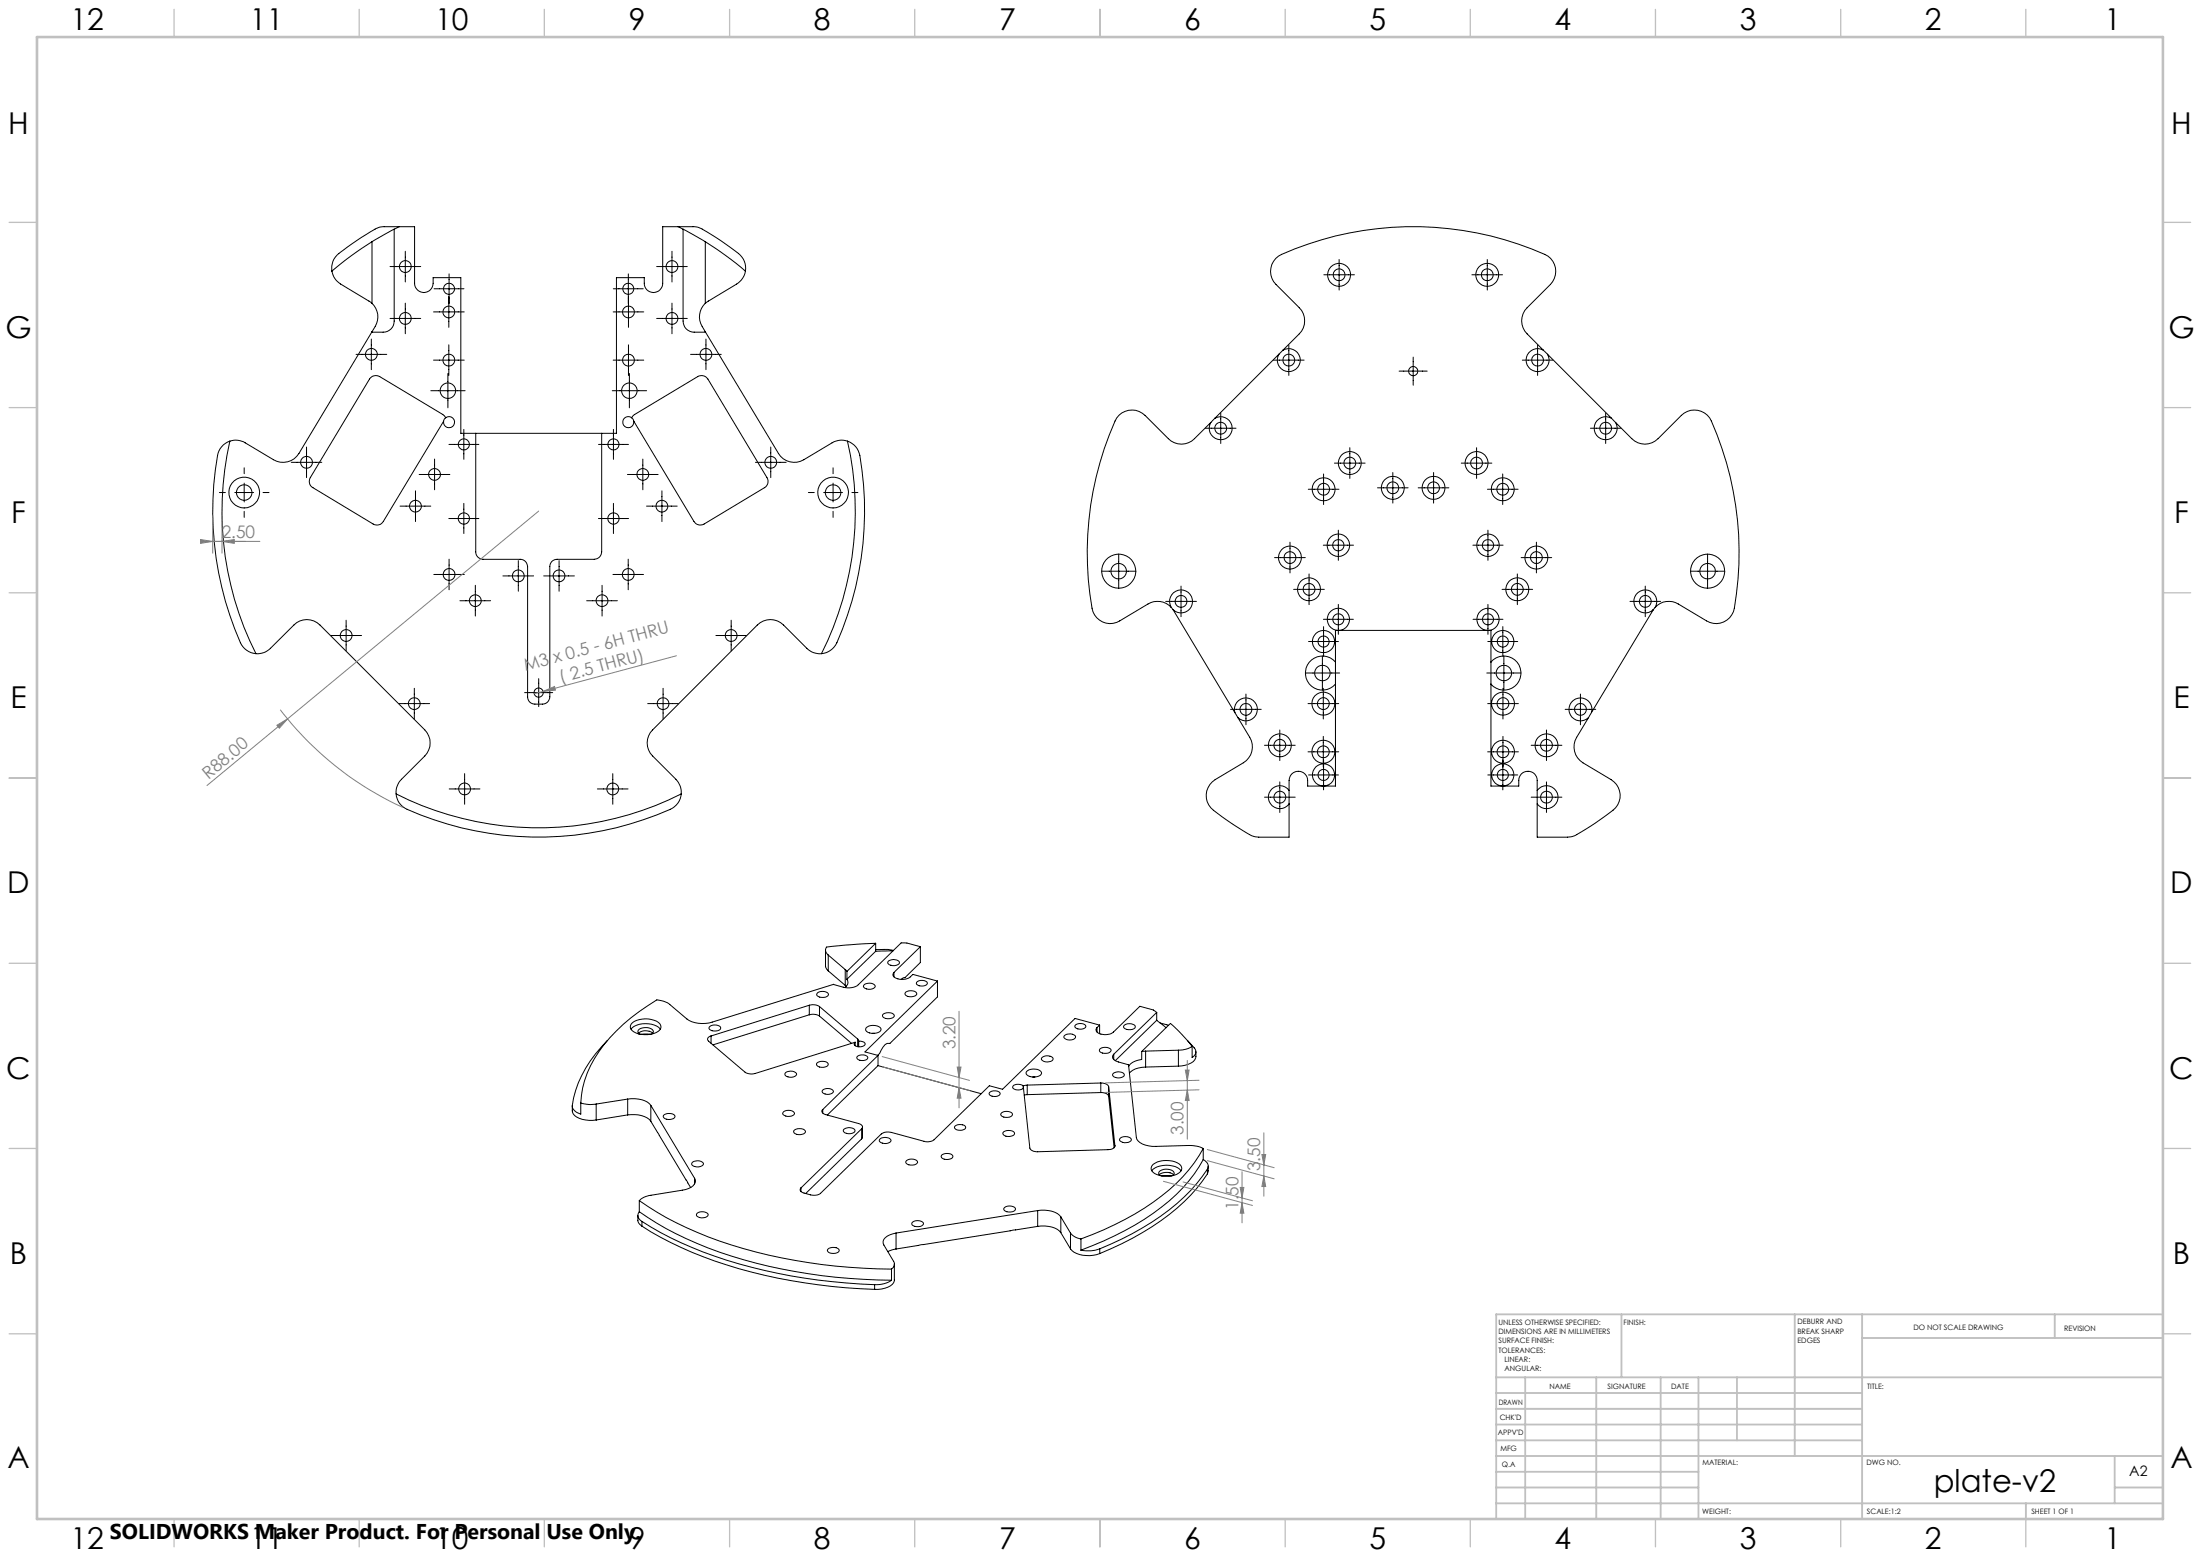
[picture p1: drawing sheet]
<svg xmlns="http://www.w3.org/2000/svg" width="594mm" height="420mm" viewBox="0 0 594 420" stroke-linecap="round" stroke-linejoin="round" font-family="sans-serif">
<g fill="none" stroke="#000" stroke-width=".27">
<path d="M89.6 73.2a5.4 5.4 0 0 1 3.1-5.7l3.6-2.5a25.2 25.2 0 0 1 6.1-3.7l9.5-.1v15.3a2.5 2.5 0 0 0 2.5 2.5 2.5 2.5 0 0 0 2.5-2.5v-1.6h7.5v42.1h42v-42.1h7.6a3.1 3.1 0 0 0 1.5 3.9 2.47 2.47 0 0 0 3.4-2.3v-15.3h8.9a10.2 10.2 0 0 1 4.4 2.2 51.4 51.4 0 0 1 8.1 6l.9 1.8 .1 2M89.6 73.2a5.1 5.1 0 0 0 2.4 3.5l8.4 5.2M100.4 65.2a90.1 90.1 0 0 0-10.8 8M100.4 65.2v16.7M105.3 71.9h8.3M106.4 61.9v24.8a2.95 2.95 0 0 1-3 3l-3-.1M106.4 61.9l-6 3.3M107.8 61.2l-1.4 .7M109.4 67.8v8.3M117.2 77.9h8.1M121.2 73.9v8.1M165.6 77.9h8.1"/>
<path d="M169.7 73.9v8.1M177.3 71.9h8.3M181.4 67.8v8.3M183.1 61.2l1.3 .7M184.4 61.9v24.8a2.95 2.95 0 0 0 3 3l3-.1M184.4 61.9l6 3.3M190.4 65.2a90.1 90.1 0 0 1 10.9 8M190.4 65.2v16.7M201.3 73.2a5.1 5.1 0 0 1-2.4 3.5l-8.5 5.2M357.4 74.2h8.3M361.6 70v8.3M397.4 74.2h8.3"/>
<path d="M401.6 70v8.3M96.1 95.7h8.3M100.3 91.5v8.3M100.4 89.6l-19.7 32.8a5 5 0 0 1-6.9 1.7l-7.6-4.6a4.8 4.8 0 0 0-4.1-.4M100.4 81.9a5 5 0 0 1 .9 6.2l-.9 1.5M105.3 86h8.3M109.4 81.8v8.3M117.1 84.2h8.2M117.1 97.2h8.2M121.2 80.1v8.3M121.2 93.1v8.2M165.6 84.2h8.2"/>
<path d="M165.6 97.2h8.2M169.7 80.1v8.3M169.7 93.1v8.2M177.3 86h8.3M181.4 81.8v8.3M186.4 95.7h8.3M190.4 89.6l19.8 32.8a5 5 0 0 0 6.8 1.7l7.6-4.6a4.8 4.8 0 0 1 4.2-.4M190.4 81.9a5 5 0 0 0-.8 6.2l.8 1.5M190.6 91.5v8.3M343.8 97.2h8.3M345.3 95.6l-17.3 17.3M346.4 94.5a3.1 3.1 0 0 1 4.6 2.1 3.1 3.1 0 0 1-3.6 3.7 3.1 3.1 0 0 1-2.1-4.7"/>
<path d="M346.4 94.5l-1.1 1.1M346.4 94.5l4.4-4.4a5 5 0 0 0 0-7l-6.3-6.3a5 5 0 0 1 1.5-8.1 87.5 87.5 0 0 1 71.9 .4 5 5 0 0 1 .7 7.7l-6.3 6.3a4.9 4.9 0 0 0 0 7l4.4 4.4M348 93.1v8.2M381.6 96.4v7.6M411 97.2h8.3M415.1 93.1v8.2M416.7 94.5a3.1 3.1 0 0 0-4.6 2.2 3.1 3.1 0 0 0 3.7 3.6 3.1 3.1 0 0 0 2-4.7M416.7 94.5l1.1 1.1M417.8 95.6l17.3 17.3M62.1 119.1a85.3 85.3 0 0 0 7 57.3M62.1 119.1a5 5 0 0 0-3.4 3.9 87.3 87.3 0 0 0 6.5 51.1l.9 1 1.1 .8 1.9 .5M116.3 105.5h9.3"/>
<path d="M120.3 112.8l-.7-.9-17.1-10.2a2.06 2.06 0 0 0-2.7 .6l-16 26.6a1.97 1.97 0 0 0 .7 2.7l16.3 9.8a2.02 2.02 0 0 0 2.7-.7l16.3-27M120.3 112.8a1.5 1.5 0 0 1 2.3 .6 1.5 1.5 0 0 1-1.2 2 1.5 1.5 0 0 1-1.6-1.7M120.3 112.8l-.5 .9M120.9 100.8v9.3M121.2 120h8.1M125.2 115.9v8.1M128.4 117v32a1.99 1.99 0 0 0 2 2h10a1.99 1.99 0 0 1 2.1 1.9v35.2a1.93 1.93 0 0 0 1.9 2h2a1.99 1.99 0 0 0 2-2v-35.2a1.93 1.93 0 0 1 2-1.9h10a2.05 2.05 0 0 0 2.1-2v-32M161.6 120h8.1M165.3 105.5h9.3M165.6 115.9v8.1M169.9 100.8v9.3M170.5 112.8l.8-.9 17.1-10.2a2.06 2.06 0 0 1 2.7 .6l16 26.6a1.92 1.92 0 0 1-.7 2.7l-16.3 9.8a2.02 2.02 0 0 1-2.7-.7l-16.3-27"/>
<path d="M170.5 112.8a1.51 1.51 0 0 0-2.3 .7 1.51 1.51 0 0 0 1.3 2 1.51 1.51 0 0 0 1.6-1.8M170.5 112.8l.6 .9M228.8 119.1a85.6 85.6 0 0 1-7 57.3M228.8 119.1a5 5 0 0 1 3.4 3.9 87.6 87.6 0 0 1-6.6 51.1l-.8 1-1.1 .8-1.9 .5M325.4 115.6h8.3M326.9 114l-4.4 4.4a4.9 4.9 0 0 1-7 0l-6.3-6.3a5 5 0 0 0-8.1 1.5 87.1 87.1 0 0 0-6 51.5 5 5 0 0 0 7.2 2.5l7.7-4.6a5 5 0 0 1 6.2 1M328 112.9a3.1 3.1 0 0 1 4.7 2.1 3.1 3.1 0 0 1-3.6 3.6 3.1 3.1 0 0 1-2.2-4.6M328 112.9l-1.1 1.1M329.6 111.5v8.2M377.8 100.2h7.5M429.4 115.6h8.3M433.5 111.5v8.2"/>
<path d="M435.1 112.9a3.1 3.1 0 0 0-4.6 2.1 3.1 3.1 0 0 0 3.5 3.6 3.1 3.1 0 0 0 2.2-4.6M435.1 112.9l1.1 1.1M436.2 114l4.4 4.4a5 5 0 0 0 7.1 0l6.3-6.3a5 5 0 0 1 8.1 1.5 87.1 87.1 0 0 1 5.9 51.5 5 5 0 0 1-7.2 2.5l-7.7-4.6a4.9 4.9 0 0 0-6.2 1M59.2 132.9h1.7M63.4 132.9h5.1M65.9 126.3v1.6M65.9 130.4v5.1M65.9 138v1.6M71 132.9h1.6M78.6 124.8h8.3M82.8 120.7v8.2M108 136.6h8.3"/>
<path d="M112.2 132.5v8.3M113.2 128.1h8.3M117.3 123.9v8.3M121.2 140h8.1M125.2 135.9v8.1M161.6 140h8.1M165.6 135.9v8.1M169.4 128.1h8.3M173.6 123.9v8.3M174.6 136.6h8.2M178.7 132.5v8.3M204 124.8h8.3"/>
<path d="M208.1 120.7v8.2M218.3 132.9h1.6M222.4 132.9h5.1M224.9 126.3v1.6M224.9 130.4v5.1M224.9 138v1.6M230 132.9h1.6M353.2 132.1h8.3M357.4 127.9v8.3M360.3 125h8.3M364.5 120.8v8.3M371.9 131.7h8.3"/>
<path d="M376.1 127.5v8.3M382.9 131.7h8.3M387.1 127.5v8.3M394.5 125h8.3M398.7 120.8v8.3M401.6 132.1h8.3M405.7 127.9v8.3M117.1 155.1h8.3M121.2 150.9v8.3M128.3 158v8.3M135.8 155.5h8.3M139.9 151.3v8.3"/>
<path d="M146.8 155.5h8.3M151 151.3v8.3M162.6 158v8.3M165.5 155.1h8.2M169.6 150.9v8.3M297.4 154.2h9.3M302 149.5v9.3M318.9 158.2v8.3M344.1 150.5h8.3M348.3 146.3v8.3M349.3 159.1h8.3M353.4 154.9v8.3"/>
<path d="M357.3 147.2h8.1M361.4 143.1v8.2M397.7 147.2h8.1M401.7 143.1v8.2M405.6 159.1h8.2M409.7 154.9v8.3M410.7 150.5h8.3M414.8 146.3v8.3M444.2 158.2v8.3M456.4 154.2h9.3M461 149.5v9.3M69.1 176.4a4.9 4.9 0 0 0 3.9-1.4l6.3-6.3a4.9 4.9 0 0 1 7.1 0l28.3 28.3a5 5 0 0 1 0 7.1l-6.3 6.2a5 5 0 0 0-1.4 4"/>
<path d="M89.3 171.5h8.3M93.5 167.4v8.3M124.2 162.2h8.3M158.4 162.2h8.3M193.3 171.5h8.2M197.4 167.4v8.3M221.8 176.4a4.9 4.9 0 0 1-4-1.4l-6.2-6.3a5 5 0 0 0-7.1 0l-28.3 28.3a4.9 4.9 0 0 0 0 7.1l6.3 6.2a5 5 0 0 1 1.4 4M314.7 162.3h8.3M316.2 164a3.1 3.1 0 0 1 2.3-4.8 3.1 3.1 0 0 1 3.3 4.1 3.1 3.1 0 0 1-5.1 1.2M316.2 164l.5 .5M316.7 164.5l16.7 27.9M353.3 173.2h8.1"/>
<path d="M357 177v9.3M357.3 167.2h8.1M357.4 169.1v8.1M360.6 178.7a4.6 4.6 0 0 0-6.7-.4 4.6 4.6 0 0 0 0 6.7 4.6 4.6 0 0 0 6.7-.3M360.6 178.7v6M360.6 178.7v-8.5h42v8.5M361.4 163.1v8.1M397.7 167.2h8.1M401.7 173.2h8.1M401.7 163.1v8.1M402.6 178.7a4.6 4.6 0 0 1 6.6-.4 4.6 4.6 0 0 1 0 6.7 4.6 4.6 0 0 1-6.6-.3M402.6 178.7v6"/>
<path d="M405.8 169.1v8.1M406 177v9.3M440.1 162.3h8.3M446.4 164.5l-16.7 27.9M446.9 164a3.1 3.1 0 0 0-2-4.7 3.1 3.1 0 0 0-3.7 3.5 3.1 3.1 0 0 0 4.6 2.2l.6-.5M446.9 164l-.5 .5M107.7 189.9h8.3M111.9 185.8v8.3M141.6 187h7.6M145.5 183.2v7.5M174.9 189.9h8.3M179 185.8v8.3"/>
<path d="M332.2 191.5h8.3M333.4 192.4a3.1 3.1 0 0 1 3.2-4 3.1 3.1 0 0 1 2.6 4.3 3.1 3.1 0 0 1-5 1M333.4 192.4l.8 1.3M334.2 193.7l3.2 5.3a5 5 0 0 1-1.7 6.9l-7.6 4.5a5 5 0 0 0-.5 8.3 60.4 60.4 0 0 0 11 7.1l1.3 .2h8.2v-9M336.4 187.3v8.3M345.5 197v8.3M352.4 181.7h9.3M353.2 189.9h8.3M357.3 185.8v8.3M357.3 198.8v8.3M360.6 184.7v27.5h-7.5a3.2 3.2 0 0 0-1.2-3.6 2.51 2.51 0 0 0-3.8 2.1v2.6M401.4 181.7h9.3"/>
<path d="M401.7 189.9h8.3M402.6 184.7v27.5h7.5a3.1 3.1 0 0 1 1.5-3.8 2.47 2.47 0 0 1 3.4 2.3v2.6M405.8 185.8v8.3M405.8 198.8v8.3M417.5 197v8.3M422.6 191.5h8.2M426.7 187.3v8.3M428.9 193.7l-3.2 5.3a5.1 5.1 0 0 0 1.7 6.9l7.6 4.5a5 5 0 0 1 .5 8.3 60.4 60.4 0 0 1-11 7.1l-1.3 .2h-8.2v-9M429.7 192.4a3.1 3.1 0 0 0-3.3-4 3.1 3.1 0 0 0-2.5 4.4 3.1 3.1 0 0 0 5 .9M429.7 192.4l-.8 1.3M107 214.3a85.5 85.5 0 0 0 76.9 0M107 214.3a4.8 4.8 0 0 0 2.9 4.2 87.6 87.6 0 0 0 71.7-.4l1-.8 .8-1.1 .5-1.9"/>
<path d="M121.3 213h8.3M125.4 208.8v8.3M161.3 213h8.3M165.5 208.8v8.3M341.4 215.2h8.3M341.4 201.2h8.3M345.5 211v8.3M348.1 213.3a3.1 3.1 0 0 0-4.6-.4 3.1 3.1 0 0 0 0 4.6 3.1 3.1 0 0 0 4.6-.5M348.1 213.3v3.7M353.2 202.9h8.3M353.3 209.2h8.1M357.4 205.1v8.1"/>
<path d="M401.7 202.9h8.3M401.7 209.2h8.1M405.8 205.1v8.1M413.4 215.2h8.3M413.4 201.2h8.3M415 213.3a3.1 3.1 0 0 1 4.6-.4 3.1 3.1 0 0 1 0 4.6 3.1 3.1 0 0 1-4.6-.5M415 213.3v3.7M417.5 211v8.3M222.9 256.5v4.2l.3 .9 .4 .5M223.6 257.8l4.6 3.9M223.6 257.8v4.3M236.4 254.6l-8.3 .5-4.9 .5a1.52 1.52 0 0 0 .4 2.2"/>
<path d="M236.4 256.3h3.3l1.6 .3M236.4 256.8l-7.7 7.5M236.4 254.6l-7.7 7.6M236.4 254.6v2.2M239.9 259.4l1.3-.4a1.47 1.47 0 0 1 1.7 .9 2.04 2.04 0 0 1-3.2 0zM241.1 256.7l-4.7 .1M248.5 255.5l-3.6-1h-1.6l-11.6 11.3a4.6 4.6 0 0 1-4 .7l-2.6-.8-32.8 10.2a8 8 0 0 1-6.8-.9l-4.7-3.9a6.4 6.4 0 0 0-3.5-1.2 46 46 0 0 0-17.9 17.8 24.7 24.7 0 0 0-2.6 10M248.5 255.5v4.3l-4.2 4.1h-.3l-.7 .5M248.5 255.5l-7.1 7M170.4 277.8a6.1 6.1 0 0 1 7.9 0M170.7 276.1a6.3 6.3 0 0 1 7.5 .3 1.55 1.55 0 0 1-1.1 2.3 6.8 6.8 0 0 1-6.5-.6 1.3 1.3 0 0 1 .1-2zM172.4 278.9a3.1 3.1 0 0 1 3.8 0"/>
<path d="M172.7 279.1a.74 .74 0 0 1-.5-.6 .74 .74 0 0 1 .4-.7 3 3 0 0 1 3.8 .4v.3l-.4 .6M173 279.2h2.7M191.7 277.1l.8-.4h1a.99 .99 0 0 1 1.1 .8 2.06 2.06 0 0 1-3.2 .1zM192 279.6a.83 .83 0 0 0-.8 .5 .83 .83 0 0 0 .1 .9l9.9 8.4a3.4 3.4 0 0 0 2.7 .4l27-8.5M192 279.6v2M218.5 271.3a3.4 3.4 0 0 1 2.8 .4M218.5 273.9a3.4 3.4 0 0 1 2.8 .4M218.5 271.3l-26.5 8.3M218.5 273.9l-26 8.1M218.5 271.3v2.6M220.7 268a2.01 2.01 0 0 1 3 .5 2.1 2.1 0 0 1-3.2 0zM221.3 271.7l10.3 8.7"/>
<path d="M221.3 274.3l8.6 7.3M221.3 271.7v2.6M223.6 262.1l4.6 3.9M228.2 261.7l.5 .5M228.2 261.7v4.3M228.2 266l.3 .3M228.7 264.3a1.58 1.58 0 0 1-.6 2.3M228.7 262.2v2.1M233.4 265.8a2.01 2.01 0 0 1 2.9 .5 2.04 2.04 0 0 1-3.2 0zM233.8 277.5a2.99 2.99 0 0 1 4 .1 1.44 1.44 0 0 1-1.8 1.3h-.6a1.57 1.57 0 0 1-1.7-1.1zM235.5 278.9h.6M238.5 273.7a2.05 2.05 0 0 1 3 .5 2.08 2.08 0 0 1-3.2 0z"/>
<path d="M241.4 262.5l-.3 .5a1.93 1.93 0 0 0 2.2 1.4l1.9-.3 1.3-1.1 6.6 1.8M241.4 262.5v1.2M244.6 267.8a2.05 2.05 0 0 1 2.9 .5 2.08 2.08 0 0 1-3.2 0zM247.5 265.2a1.99 1.99 0 0 1 2.9 .2 1.85 1.85 0 0 1-3 0zM253.1 264.8v4.3l-12.8 12.5a2.26 2.26 0 0 0-2.4 1.9l-.4 .9-.5 .5M253.1 264.8l-19.6 19.1 3.6 1M287.4 279.6a2.15 2.15 0 0 1 3 .2 1.9 1.9 0 0 1-3.1 .3zM290.3 276.8a1.99 1.99 0 0 1 2.9 .2 1.82 1.82 0 0 1-3 .1zM296.2 277.4v1.2M296.9 276.7l-6.6-1.8-19.6 19.1-3.6-.9-14.9 14.5a3.2 3.2 0 0 1-2.7 .5l-8.8-2.4a3.2 3.2 0 0 0-2.8 .4l-16.4 16a3.1 3.1 0 0 1-2.6 .4l-1.8-.5a.86 .86 0 0 1-.9-.4 .86 .86 0 0 1 .1-.9M296.9 276.7l-.7 .7M296.9 276.7v2.3"/>
<path d="M303.6 276.7l.8-.4h1a.87 .87 0 0 1 1 1.2 2.27 2.27 0 0 1-3-.3zM312.3 273.3l-.9-.7-3.6-1-7.2 7a3.7 3.7 0 0 1-4.6-.2l-.1-.5 .3-.5M312.3 275.4l2.6 2M312.3 273.3l-11.6 11.3M312.3 275.4l-11.2 10.9M312.3 273.3v2.1M313.2 276.1l2.3 .7M154.5 298.6a2.59 2.59 0 0 0 1.9 3.3l2.7 .5 1.9-.1M156.8 297.7a8.8 8.8 0 0 0 4.2 .3M161 298v4.3M164 280.9a30.5 30.5 0 0 0-9.5 17.8l.3 .7 .6 .6 1.4 .7v-3M169.5 296.7a6.6 6.6 0 0 1 6.2 1.7"/>
<path d="M169.5 296.7l-8.5 1.3M169.5 296.7v4.2M175.7 298.4l11.8 19.6M175.7 298.4v4.3M212.1 289.5a2.01 2.01 0 0 1 3 .5 2.01 2.01 0 0 1-3.2 0zM220.7 286.8l1.3-.3a1.33 1.33 0 0 1 1.6 .9 2.04 2.04 0 0 1-3.1 0zM222.1 299.5a.86 .86 0 0 0 0 1 .86 .86 0 0 0 .9 .4l8.8 2.4a.88 .88 0 0 1 .9 .4 .88 .88 0 0 1 0 1M222.1 299.5v.9M222.2 294.2a1.94 1.94 0 0 1 2.8 .5 1.96 1.96 0 0 1-3 0zM230.9 281.3v1M231.6 280.4l.2 .6M231.6 280.4v2.1"/>
<path d="M231.6 285l.9-.3a1.19 1.19 0 0 1 1.7 1 1.99 1.99 0 0 1-2.9-.2zM231.8 281h.6a.91 .91 0 0 1 1.1 1.1 1.98 1.98 0 0 1-2.9-.3l.3-.5M231.8 281v1.6M237.1 284.9l-15 14.6M237.1 287.6l-13.7 13.4M237.1 287.6l27.8 7.6M237.1 284.9v2.7M267.1 295a1.98 1.98 0 0 1 3 .2 1.82 1.82 0 0 1-3 0zM276.3 293.1l-1.2-.4a1.43 1.43 0 0 0-1.7 .8 2.02 2.02 0 0 0 2.9 .2l1.8 16.2a2.01 2.01 0 0 0 2.1 1l19-.6a1.57 1.57 0 0 0 1.8-1M276.3 293.1v.6M277.1 289.3a2.99 2.99 0 0 1 4.1 .1 1.08 1.08 0 0 1-1.3 1.2l-1.2 .1a1.65 1.65 0 0 1-1.7-1.1zM277.4 292.9l-1.1 .2"/>
<path d="M277.4 295.5l-.9 .1M277.4 292.9v2.6M278.8 290.7h.6M281.3 285.5a2.15 2.15 0 0 1 3 .2 1.54 1.54 0 0 1-2 .9 .89 .89 0 0 1-1-1.1zM297 283.1l.9-.4h1a.85 .85 0 0 1 1 1.1 2.15 2.15 0 0 1-3.1-.2zM297.2 292.3a2.01 2.01 0 0 1 2.1 1M297.2 294.9a1.89 1.89 0 0 1 2.1 1M297.2 292.3l-19.8 .6M297.2 294.9l-19.8 .6M297.2 292.3v2.6M299.3 293.3l1.7 16M299.3 295.9l1.5 13.9"/>
<path d="M299.3 293.3v2.6M300.6 289.7l1.4-.4a1.43 1.43 0 0 1 1.6 .9 2.01 2.01 0 0 1-3.2 0zM300.7 284.6a1.12 1.12 0 0 0-.2 1.2 1.12 1.12 0 0 0 1 .7l3.2 .8 2.1 19.7a3.6 3.6 0 0 0 3.4 2.3l1.9 .1 8.9-.2a7.9 7.9 0 0 1 3.9 .8M300.7 284.6v1.4M308.3 283.8v2.2l-1.6 .3a3.5 3.5 0 0 0-2 1.5M309.3 283.7l-1 .1M309.3 288a5.6 5.6 0 0 0-4.4 1.6M309.3 283.7v4.3M318.2 283.5l-8.9 .2M318.2 283.5v4.3M318.2 287.8l-8.9 .2M320.6 280.9l1.2 1.3a1.86 1.86 0 0 1 .7 2.7l-.6 .6v-3"/>
<path d="M321.9 282.5a6.6 6.6 0 0 1-3.7 1M321.9 282.5a44.7 44.7 0 0 0-5.9-6.3l-7.7 7.6M322.9 283.9a2.66 2.66 0 0 1-2 3.3l-2.7 .6M169.5 300.9a6.7 6.7 0 0 1 6.2 1.8M169.5 300.9l-8.5 1.4M175.7 302.7l10.8 17.9M179.3 300.9l1.3-.4a1.4 1.4 0 0 1 1.6 .9 2.04 2.04 0 0 1-3.1 0zM187 313.7a2.01 2.01 0 0 1 2.9 .5 2.04 2.04 0 0 1-3.2 0zM187.5 318a2.03 2.03 0 0 1-1.6 2.8l-1.7 .5-8.4 1.3a5 5 0 0 0-3.2 1.5M187.5 318v1.6M211.6 300.1a2.01 2.01 0 0 1 2.9 .5 2.1 2.1 0 0 1-3.2 0zM214.5 305a2.05 2.05 0 0 1 3 .5 2.08 2.08 0 0 1-3.2 0z"/>
<path d="M227.9 304.7l1.3-.3a1.5 1.5 0 0 1 1.7 .8 2.01 2.01 0 0 1-3.2 .1zM232.7 304.7l-16.4 16M232.7 307.4l-15.2 14.8M232.7 304.7v2.7M232.9 304.2v2.8l-.2 .4M237.6 307.4a2.08 2.08 0 0 1 3 .5 2.04 2.04 0 0 1-3.2 0zM244.8 313.2a2.01 2.01 0 0 1 3 .5 2.08 2.08 0 0 1-3.3 0zM254.4 311.7l1.3-.4a1.33 1.33 0 0 1 1.6 .9 2.04 2.04 0 0 1-3.2 0zM257.8 304a2.1 2.1 0 0 1 2.9 .3 1.68 1.68 0 0 1-2.4 .7l-.6-.5zM270.4 300.4l.9-.4h1a.99 .99 0 0 1 1.1 .9 2.04 2.04 0 0 1-3.2 0zM271 305.5l1.3-.4a1.4 1.4 0 0 1 1.6 .9 2.04 2.04 0 0 1-3.1 0zM301 309.3v.1"/>
<path d="M302.5 307.2a2.01 2.01 0 0 1 3 .5 2.1 2.1 0 0 1-3.2 0zM311 316a5.9 5.9 0 0 1 7.9 0M311.4 314.3a6.5 6.5 0 0 1 7.4 .3 1.58 1.58 0 0 1-1.1 2.4 6.7 6.7 0 0 1-6.4-.6 1.3 1.3 0 0 1 .1-2.1zM313 317.1a3.2 3.2 0 0 1 3.9 0M313.3 317.3a.71 .71 0 0 1-.5-.6 .71 .71 0 0 1 .4-.7 3.1 3.1 0 0 1 3.8 .4 .71 .71 0 0 1-.4 .9M313.6 317.4h2.7M324.9 310a46.6 46.6 0 0 1-18.5 17.7 92.5 92.5 0 0 1-14.5 6.7M324.9 313a46.6 46.6 0 0 1-18.5 17.7 96.2 96.2 0 0 1-14.5 6.7M324.9 313a1.83 1.83 0 0 1 1.1 2.6M324.9 310v3M326 315.6a53.4 53.4 0 0 1-20.2 17.4l-8.9 4.1M326 316.8a53.4 53.4 0 0 1-20.2 17.4l-8.9 4.2"/>
<path d="M326 315.6v1.2M326.2 314.8l-.2 2M172.2 328.1a2.46 2.46 0 0 0 1.1 2.9M172.6 324.1a100.2 100.2 0 0 0 38.4 15.4 152.9 152.9 0 0 0 29.7 3.1M172.6 327.1a1.66 1.66 0 0 0 .7 2.6M172.6 327.1a100.2 100.2 0 0 0 38.4 15.4 152.9 152.9 0 0 0 29.7 3.1M172.6 324.1v3M173.3 329.7a106.3 106.3 0 0 0 36.7 14l10.9 1.8 7.6 .8 7.6 .5M173.3 331a112.2 112.2 0 0 0 43.9 15.3l11.3 1.3 7.6 .4M173.3 329.7v1.3M188.2 327.5l.9-.4h1a.86 .86 0 0 1 1 1.1 2.15 2.15 0 0 1-3.1-.2zM216.3 320.7v.9"/>
<path d="M223.5 337.2a2.19 2.19 0 0 1 3.1 .2 1.63 1.63 0 0 1-2.1 .9 .85 .85 0 0 1-1-1.1zM241.9 332.8a3.9 3.9 0 0 0-3.5 2.3l.3 1 2.6 4.3a1.55 1.55 0 0 1-.6 2.2M241.9 337.1l-2.2 .7M241.9 332.8v4.3M246.4 329.9a1.98 1.98 0 0 1 2.9 .5 2.04 2.04 0 0 1-3.1 0zM271.3 325.9l.8-.3h1a.86 .86 0 0 1 1 1.1 2.18 2.18 0 0 1-3.1-.3zM280.2 326.8a6.6 6.6 0 0 1 6.2 1.7M280.2 331l-38.3 6.1M280.2 331a6.6 6.6 0 0 1 6.2 1.7M280.2 326.8l-38.3 6M280.2 326.8v4.2M286.4 328.5l2.6 4.3"/>
<path d="M286.4 328.5v4.2M286.4 332.7l2.6 4.4M289 332.8a4.3 4.3 0 0 0 2.9 1.6M289 337.1a6.9 6.9 0 0 0 7.1 1.5l.8-.2M289 332.8v4.3M291.9 334.4v3M296.9 337.1a9.3 9.3 0 0 1-5 .3M296.9 337.1v1.3M236.1 346.8v1.2M240.7 345.6a7.2 7.2 0 0 1-4.6 1.2M240.7 342.6v3M241.5 341.2v4.3a2.75 2.75 0 0 1-2.6 2.2l-2.8 .3"/>
<circle cx="109.5" cy="72" r="1.61"/>
<circle cx="121.2" cy="78" r="1.5"/>
<circle cx="169.6" cy="78" r="1.5"/>
<circle cx="181.4" cy="72" r="1.61"/>
<circle cx="361.6" cy="74.2" r="1.59"/>
<circle cx="361.6" cy="74.2" r="3.1"/>
<circle cx="401.5" cy="74.2" r="1.6"/>
<circle cx="401.6" cy="74.2" r="3.1"/>
<circle cx="100.3" cy="95.6" r="1.6"/>
<circle cx="109.5" cy="85.9" r="1.6"/>
<circle cx="121.2" cy="97.2" r="1.6"/>
<circle cx="121.2" cy="84.2" r="1.6"/>
<circle cx="169.7" cy="84.2" r="1.6"/>
<circle cx="169.7" cy="97.2" r="1.6"/>
<circle cx="181.4" cy="85.9" r="1.6"/>
<circle cx="190.6" cy="95.6" r="1.6"/>
<circle cx="348" cy="97.2" r="1.6"/>
<circle cx="415.1" cy="97.2" r="1.59"/>
<circle cx="120.9" cy="105.5" r="2.09"/>
<circle cx="125.2" cy="119.9" r="1.49"/>
<circle cx="165.6" cy="119.9" r="1.49"/>
<circle cx="169.9" cy="105.5" r="2.09"/>
<circle cx="329.6" cy="115.6" r="1.6"/>
<circle cx="381.6" cy="100.2" r="1.25"/>
<circle cx="433.5" cy="115.6" r="1.6"/>
<circle cx="65.9" cy="133" r="2.1"/>
<circle cx="65.9" cy="132.9" r="4.2"/>
<circle cx="82.8" cy="124.8" r="1.6"/>
<circle cx="112.2" cy="136.6" r="1.6"/>
<circle cx="117.3" cy="128.1" r="1.6"/>
<circle cx="125.2" cy="139.9" r="1.54"/>
<circle cx="165.6" cy="139.9" r="1.54"/>
<circle cx="173.6" cy="128.1" r="1.6"/>
<circle cx="178.7" cy="136.6" r="1.6"/>
<circle cx="208.1" cy="124.8" r="1.6"/>
<circle cx="224.9" cy="133" r="2.1"/>
<circle cx="224.9" cy="132.9" r="4.2"/>
<circle cx="357.4" cy="132.1" r="3.1"/>
<circle cx="357.4" cy="132.1" r="1.6"/>
<circle cx="364.4" cy="125" r="1.6"/>
<circle cx="364.5" cy="125" r="3.1"/>
<circle cx="376.1" cy="131.7" r="1.59"/>
<circle cx="376.1" cy="131.7" r="3.1"/>
<circle cx="387" cy="131.7" r="1.6"/>
<circle cx="387.1" cy="131.7" r="3.1"/>
<circle cx="398.7" cy="125" r="1.59"/>
<circle cx="398.7" cy="125" r="3.1"/>
<circle cx="405.7" cy="132.1" r="3.1"/>
<circle cx="405.7" cy="132.1" r="1.6"/>
<circle cx="121.3" cy="155.1" r="1.59"/>
<circle cx="139.9" cy="155.4" r="1.6"/>
<circle cx="150.9" cy="155.4" r="1.6"/>
<circle cx="169.6" cy="155.1" r="1.6"/>
<circle cx="302" cy="154.2" r="4.6"/>
<circle cx="302" cy="154.2" r="2.09"/>
<circle cx="348.3" cy="150.5" r="1.6"/>
<circle cx="348.3" cy="150.5" r="3.1"/>
<circle cx="353.4" cy="159.1" r="1.6"/>
<circle cx="353.4" cy="159.1" r="3.1"/>
<circle cx="361.4" cy="147.2" r="1.54"/>
<circle cx="361.4" cy="147.2" r="3"/>
<circle cx="401.7" cy="147.2" r="1.54"/>
<circle cx="401.7" cy="147.2" r="3"/>
<circle cx="409.7" cy="159.1" r="1.59"/>
<circle cx="409.7" cy="159.1" r="3.1"/>
<circle cx="414.8" cy="150.5" r="1.59"/>
<circle cx="414.8" cy="150.5" r="3.1"/>
<circle cx="461" cy="154.2" r="4.6"/>
<circle cx="461.1" cy="154.2" r="2.1"/>
<circle cx="93.5" cy="171.5" r="1.6"/>
<circle cx="128.3" cy="162.1" r="1.6"/>
<circle cx="162.5" cy="162.1" r="1.6"/>
<circle cx="197.4" cy="171.5" r="1.6"/>
<circle cx="318.9" cy="162.3" r="1.6"/>
<circle cx="357.4" cy="173.2" r="3"/>
<circle cx="357.4" cy="173.2" r="1.51"/>
<circle cx="361.4" cy="167.2" r="1.51"/>
<circle cx="361.4" cy="167.2" r="2.99"/>
<circle cx="401.8" cy="167.2" r="2.99"/>
<circle cx="401.8" cy="167.2" r="1.5"/>
<circle cx="405.8" cy="173.2" r="3"/>
<circle cx="405.8" cy="173.2" r="1.51"/>
<circle cx="444.2" cy="162.3" r="1.6"/>
<circle cx="111.8" cy="189.9" r="1.6"/>
<circle cx="145.4" cy="186.9" r="1.25"/>
<circle cx="179" cy="189.9" r="1.6"/>
<circle cx="336.4" cy="191.5" r="1.6"/>
<circle cx="357" cy="181.7" r="2.1"/>
<circle cx="357.3" cy="189.9" r="3.1"/>
<circle cx="357.3" cy="189.9" r="1.6"/>
<circle cx="405.8" cy="189.9" r="3.1"/>
<circle cx="405.8" cy="189.9" r="1.6"/>
<circle cx="406" cy="181.7" r="2.1"/>
<circle cx="426.7" cy="191.5" r="1.6"/>
<circle cx="125.4" cy="212.9" r="1.6"/>
<circle cx="165.4" cy="213" r="1.6"/>
<circle cx="345.5" cy="201.2" r="3.1"/>
<circle cx="345.6" cy="201.2" r="1.6"/>
<circle cx="345.6" cy="215.2" r="1.6"/>
<circle cx="357.3" cy="202.9" r="1.6"/>
<circle cx="357.3" cy="202.9" r="3.1"/>
<circle cx="357.4" cy="209.2" r="3"/>
<circle cx="357.4" cy="209.2" r="1.49"/>
<circle cx="405.8" cy="209.2" r="3"/>
<circle cx="405.8" cy="209.2" r="1.49"/>
<circle cx="405.8" cy="202.9" r="3.1"/>
<circle cx="405.8" cy="202.9" r="1.6"/>
<circle cx="417.5" cy="201.2" r="3.1"/>
<circle cx="417.6" cy="201.2" r="1.6"/>
<circle cx="417.6" cy="215.2" r="1.6"/>
</g>
<g fill="none" stroke="#808080" stroke-width=".27">
<path d="M57.4 139.2v10.1M59.9 139.2v10.1M145.5 138l-67.9 56M54.2 145.6l3.2 .5-3.2 .6zM57.4 146.1h12.8M59.9 146.1l3.4-.5v1.1zM182.6 177l-36 9.6M74.8 195.8l2.8-1.8-2.2 2.6zM75.7 191.6a87.4 87.4 0 0 0 33.1 26.3M77.6 194l-21.7 18M146.6 186.6l3.1-1.3 .3 1zM146.6 186.6l-2.4 .7"/>
<path d="M258.9 273v26M238.2 285.2l23.6 6.4M238.2 288l23.6 6.3M258.4 288h1.1l-.6 2.8zM258.9 293.6l.6 2.8h-1.1zM320 288.8h1.1l-.5 2.9zM320.6 294.2l.5 2.9h-1.1zM320.6 286.2v21.3M323.7 294.2l-25.2 .7M323.7 291.6l-25.2 .7M314.1 318.9l24.1 6.5M319.4 319l18.8 5.1"/>
<path d="M326 313.3l18 4.9M326 310.3l18 4.9M335.4 316.3v13.8M340.7 311.6h1l-.5 2.8zM341.2 317.4l.5 2.9h-1zM341.2 305.8v17.1M334.9 320.5h.9l-.4 2.8zM335.4 324.6l.4 2.9h-.9z"/>
</g>
<g fill="none" stroke="#c0c0c0" stroke-width=".35">
<path d="M47 2.5v7.5M97 2.5v7.5M147 2.5v7.5M197 2.5v7.5M247 2.5v7.5M297 2.5v7.5M347 2.5v7.5M397 2.5v7.5M447 2.5v7.5M497 2.5v7.5M547 2.5v7.5M2.5 60h7.5"/>
<path d="M584 60h7.5M2.5 110h7.5M584 110h7.5M2.5 160h7.5M584 160h7.5M2.5 210h7.5M584 210h7.5M2.5 260h7.5M584 260h7.5M2.5 310h7.5M584 310h7.5M2.5 360h7.5"/>
<path d="M584 360h7.5M47 410v7.5M97 410v7.5M147 410v7.5M197 410v7.5M247 410v7.5M297 410v7.5M347 410v7.5M397 410v7.5M447 410v7.5M497 410v7.5M547 410v7.5"/>
</g>
<g fill="none" stroke="#c0c0c0" stroke-width=".5">
<path d="M437.8 354.8v17M484.6 354.8v38.2M502.8 354.8v55.2M554.8 354.8v6.4M584 354.8h-180v55.2M404 371.8h180M404 376h98.8M411.8 371.8v38.2M431 371.8v38.2M448.4 371.8v38.2M458.6 371.8v38.2M469 371.8v17"/>
<path d="M502.8 361.2h81.2M404 388.8h98.8M404 384.5h98.8M404 380.3h98.8M404 397.3h54.6M404 393h180M571 393v12.8M404 405.8h180M404 401.5h54.6M547 405.8v4.2M571 401.5h13"/>
</g>
<path d="M10 10h574v400h-574z" fill="none" stroke="#c0c0c0" stroke-width=".7"/>
<g fill="#808080">
<path d="M146.6 186.6l3.1-1.3 .3 1z"/>
<path d="M74.8 195.8l2.8-1.8-2.2 2.6z"/>
<path d="M54.2 145.6l3.2 .5-3.2 .6zM59.9 146.1l3.4-.5v1.1z"/>
<path d="M320.6 294.2l.5 2.9h-1.1zM320 288.8h1.1l-.5 2.9zM341.2 317.4l.5 2.9h-1zM340.7 311.6h1l-.5 2.8zM335.4 324.6l.4 2.9h-.9zM334.9 320.5h.9l-.4 2.8z"/>
<path d="M258.4 288h1.1l-.6 2.8zM258.9 293.6l.6 2.8h-1.1z"/>
</g>
<text font-size="8.5" x="522.1" y="402.7">plate-v2</text>
<g font-size="8.1">
<text x="19" y="8">12</text>
<text x="67.5" y="8">11</text>
<text x="117.5" y="8">10</text>
<text x="169.7" y="8">9</text>
<text x="219.7" y="8">8</text>
<text x="269.7" y="8">7</text>
<text x="319.7" y="8">6</text>
<text x="369.7" y="8">5</text>
<text x="419.7" y="8">4</text>
<text x="469.7" y="8">3</text>
<text x="519.7" y="8">2</text>
<text x="568.2" y="8">1</text>
<text x="2.2" y="36.1">H</text>
<text x="586.2" y="36.1">H</text>
<text x="1.5" y="91.1">G</text>
<text x="585.5" y="91.1">G</text>
<text x="3" y="141.1">F</text>
<text x="587" y="141.1">F</text>
<text x="2.8" y="191.1">E</text>
<text x="586.8" y="191.1">E</text>
<text x="2" y="241.1">D</text>
<text x="586" y="241.1">D</text>
<text x="1.7" y="291.1">C</text>
<text x="585.7" y="291.1">C</text>
<text x="2.7" y="341.1">B</text>
<text x="586.7" y="341.1">B</text>
<text x="2" y="396.1">A</text>
<text x="586" y="396.1">A</text>
<text x="19" y="418">12</text>
<text x="67.5" y="418">11</text>
<text x="117.5" y="418">10</text>
<text x="169.7" y="418">9</text>
<text x="219.7" y="418">8</text>
<text x="269.7" y="418">7</text>
<text x="319.7" y="418">6</text>
<text x="369.7" y="418">5</text>
<text x="419.7" y="418">4</text>
<text x="469.7" y="418">3</text>
<text x="519.7" y="418">2</text>
<text x="568.2" y="418">1</text>
</g>
<text font-size="5.8" x="29.7" y="415.3">SOLIDWORKS Maker Product. For Personal Use Only.</text>
<g font-size="4.7" fill="#808080">
<text x="59.9" y="145.1">2.50</text>
<text x="141.9" y="181.1" transform="rotate(-15 141.9 181.1)">M3 x 0.5 - 6H THRU</text>
<text x="151.5" y="184.3" transform="rotate(-15 151.5 184.3)">( 2.5 THRU)</text>
<text x="56.3" y="210.4" transform="rotate(-40 56.3 210.4)">R88.00</text>
<text x="257.9" y="283.3" transform="rotate(-90 257.9 283.3)">3.20</text>
<text x="319.6" y="306.4" transform="rotate(-90 319.6 306.4)">3.00</text>
<text x="340.2" y="316.1" transform="rotate(-90 340.2 316.1)">3.50</text>
<text x="334.4" y="326.6" transform="rotate(-90 334.4 326.6)">1.50</text>
</g>
<text font-size="3.9" x="574.9" y="398.5">A2</text>
<g font-size="2">
<text x="404.6" y="357.6">UNLESS OTHERWISE SPECIFIED:</text>
<text x="438.4" y="357.6">FINISH:</text>
<text x="485.3" y="357.5">DEBURR AND</text>
<text x="485.3" y="360">BREAK SHARP</text>
<text x="516.6" y="359">DO NOT SCALE DRAWING</text>
<text x="557.3" y="359.2">REVISION</text>
<text x="404.6" y="360.1">DIMENSIONS ARE IN MILLIMETERS</text>
<text x="404.6" y="362.6">SURFACE FINISH:</text>
<text x="404.6" y="365.1">TOLERANCES:</text>
<text x="485.3" y="362.5">EDGES</text>
<text x="406.2" y="367.6">LINEAR:</text>
<text x="406.2" y="370.1">ANGULAR:</text>
<text x="418.3" y="375">NAME</text>
<text x="434" y="374.9">SIGNATURE</text>
<text x="451.2" y="374.9">DATE</text>
<text x="504.1" y="374.9">TITLE:</text>
<text x="404.6" y="379.1">DRAWN</text>
<text x="404.9" y="383.3">CHK'D</text>
<text x="404.4" y="387.4">APPV'D</text>
<text x="405.1" y="391.8">MFG</text>
<text x="405.5" y="396">Q.A</text>
<text x="459.6" y="395.5">MATERIAL:</text>
<text x="504" y="395.5">DWG NO.</text>
<text x="459.6" y="408.5">WEIGHT:</text>
<text x="504.1" y="408.6">SCALE:1:2</text>
<text x="548.5" y="408.6">SHEET 1 OF 1</text>
</g>
</svg>
